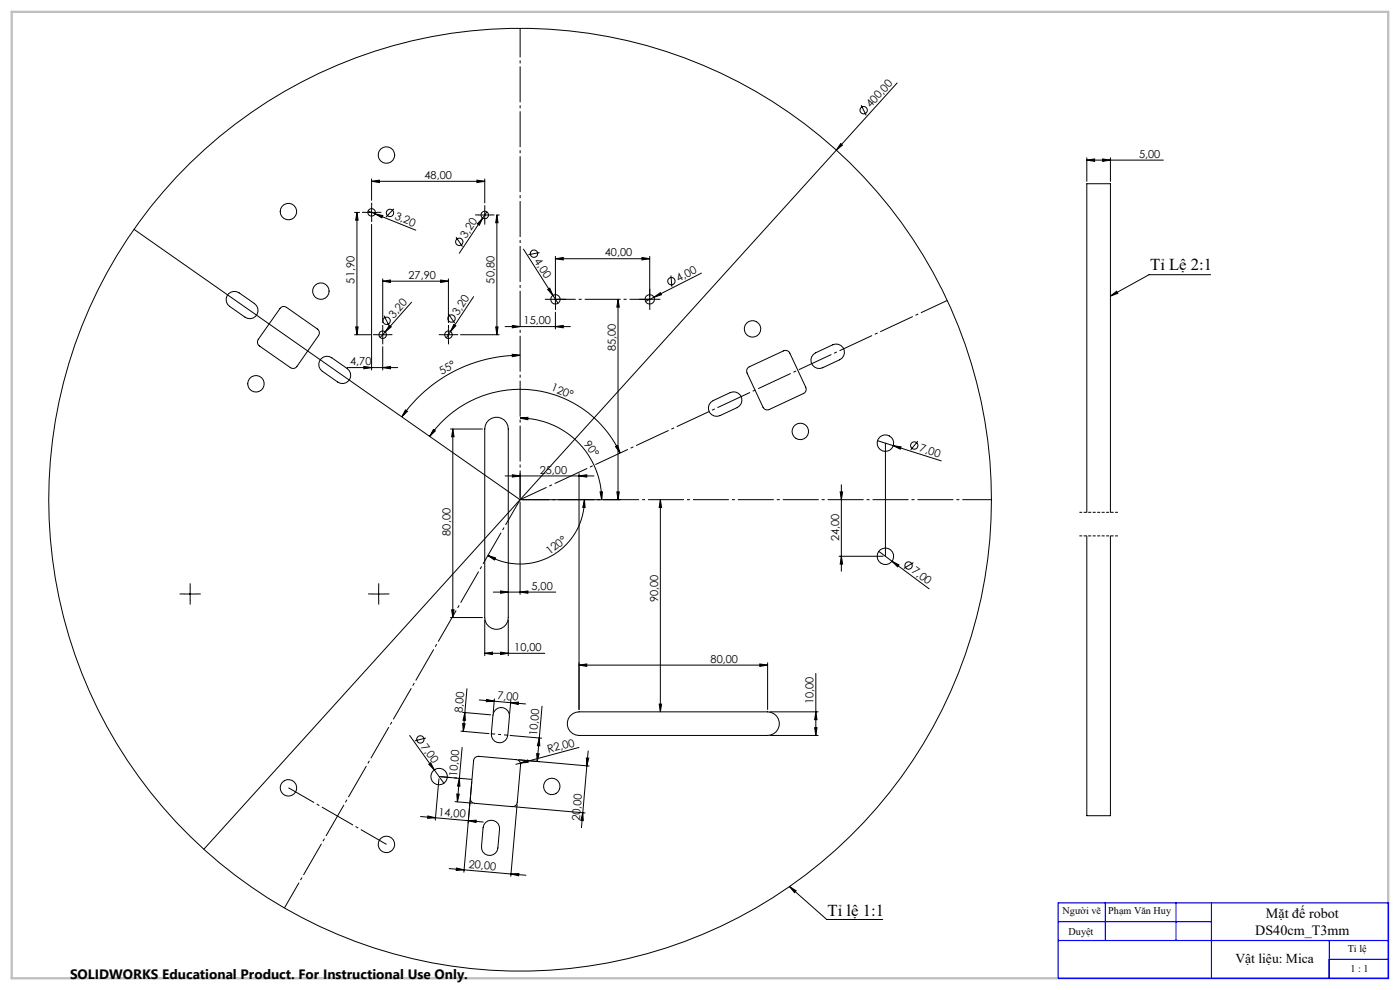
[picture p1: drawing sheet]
<svg xmlns="http://www.w3.org/2000/svg" width="594mm" height="420mm" viewBox="0 0 594 420" stroke-linecap="round" stroke-linejoin="round" font-family="sans-serif">
<g fill="none" stroke="#000" stroke-width=".42">
<path d="M380.6 35.2l-25.7 28.5M365.4 44.6l2.1 4.3M157.7 76.9l3.3-.5v1.1zM157.7 75.9v9.1M157.7 76.9h48M202.4 76.4l3.3 .5-3.3 .6zM205.7 75.9v10.2M354.9 63.7l-268.4 296.6M356.7 60.9l.7 .7-2.5 2.1zM461.1 67.9l3.3-.5v1.1zM461.1 66.9v10.1M461.1 67.9h32.5"/>
<path d="M467.8 67.4l3.3 .5-3.3 .6zM471.1 66.9v10.1M56.8 97.3l163.9 114.7M150.4 90.1h2.2M151.4 90.1l.5 3.3h-1zM151.4 90.1v51.9M155.2 90.1h5M156.2 89.5l20.2 8.2M157.7 95.2v61.8M157.7 87.6v5M159.1 90.7l3.3 .8-.4 .9zM167.1 88.6l-3.3 3.5"/>
<path d="M203.2 91.2h5M204.8 92.5l-1.4 3-.9-.5zM204.8 92.5l-9.9 14.9M205.7 88.7v5M206.6 89.9l-1.8 2.6M210.8 91.2h1M210.8 91.2l.5 3.3h-1zM210.8 91.2v50.8M162.4 119.3l3.3-.5v1zM162.4 118.3v18.6M162.4 119.3h27.9M187 118.8l3.3 .5-3.3 .5z"/>
<path d="M190.3 118.3v18.6M193.5 100.6l2.7 4M222.1 105.7l12.5 19.6M228.9 107.2l-4.7 .9M235.7 109.8l3.3-.6v1.1zM235.7 108.7v20.8M235.7 109.8h40M272.4 109.2l3.3 .6-3.3 .5zM275.7 108.7v20.8M284.7 116.9l.4 4.8M297.6 115.9l-23.7 12M513.6 116.5h-26.1l-16.4 9.1"/>
<path d="M96.9 124.6a3.6 3.6 0 0 1 4.6-.4l6.5 4.6a3.5 3.5 0 0 1 .9 4.9 3.5 3.5 0 0 1-4.9 .9l-6.6-4.6a3.5 3.5 0 0 1-.5-5.4zM119 130.6l1.1-.5 1.1 .1 13.5 9.4a2.02 2.02 0 0 1 .4 2.8l-9.1 13.1a1.96 1.96 0 0 1-2.8 .4l-13.1-9.1a2.04 2.04 0 0 1-.5-2.8zM150.9 138.7h1l-.5 3.3zM162.4 139.5v5M162.9 133.9l2.2 4.3M165.2 138l.8 .7-2.6 2.1zM174.6 128.2l-11.2 12.6M190.2 133.2l2.7 3.9M190.3 139.5v5M192.5 137.6l.9 .6-2.3 2.5zM200.9 125.9l-9.8 14.8M210.3 138.7h1l-.5 3.3z"/>
<path d="M214.3 138.6h27.7M217.4 138.1l3.3 .5-3.3 .5zM232.4 122.8l.9-.5 1.3 3zM233.2 127h5M234.6 125.3l2.1 3.4M235.7 138.6l3.3-.5v1zM235.7 132.5v7.1M262.2 127v85M262.2 127l.5 3.3h-1zM273.2 127h5M277.5 126.1l2.7-1.9 .4 .8zM471.1 125.6l2.7-2 .5 .8z"/>
<path d="M136.3 152.2a3.5 3.5 0 0 1 4.5-.4l6.5 4.6a3.5 3.5 0 0 1 .9 4.8 3.5 3.5 0 0 1-4.9 .9l-6.6-4.6a3.5 3.5 0 0 1-.4-5.3zM147.2 155.9h21.5M150.4 142h6.9M154.4 155.5l3.3 .4-3.3 .6zM159.9 142h5M162.4 155.9l3.3-.4v1zM162.4 147.1v9.9M163.4 140.8l-2.1 2.4M187.8 142h5M191.1 140.7l-1.7 2.7M195.4 142h16.4M217.3 150.3l3.4 .4-3.3 .6z"/>
<path d="M220.7 150.7a61.3 61.3 0 0 0-50.2 26.2M317.3 156.1l15.2-7.2a1.99 1.99 0 0 1 2.6 .9l6.8 14.5a1.97 1.97 0 0 1-1 2.7l-14.5 6.7a1.99 1.99 0 0 1-2.7-.9l-6.7-14.5-.2-1.2zM345.1 150.4l8.2-4.1a3.5 3.5 0 0 1 4.7 1.7 3.5 3.5 0 0 1-1.7 4.6l-7.3 3.4a3.5 3.5 0 0 1-4.3-1.2 3.5 3.5 0 0 1 .4-4.4zM172 173.9l.9 .6-2.4 2.4zM207.4 178.2a5 5 0 0 1 5.3-.7 5 5 0 0 1 3 4.5v80a5 5 0 0 1-5 5 5 5 0 0 1-5-5v-80l.7-2.7zM220.7 177.4l3.3-.4-.1 1.1zM220.7 177.4a34.6 34.6 0 0 1 34.6 34.6M301.6 170.7l8.2-4.1a3.5 3.5 0 0 1 4.7 1.6 3.5 3.5 0 0 1-1.7 4.7l-7.3 3.4a3.5 3.5 0 0 1-4.3-1.1 3.5 3.5 0 0 1 .4-4.5zM182.3 185.1a46.8 46.8 0 0 1 80.8 7.1M183.9 182.2l.8 .6-2.4 2.3zM191.1 182h13.6M192.1 182l.6 3.3h-1.1z"/>
<path d="M192.1 182v80M261.2 189.5l.9-.5 1 3.2zM372.3 187l27.1 8.5M375.7 188v48M379 189.1l3.3 .5-.3 1zM389.4 187.2l-3 3.7M214.3 201.9h37.7M217.4 201.4l3.3 .5-3.3 .5zM220.7 200.9v10.1M220.7 213v39.2M221.7 212h41.5M245.7 201.9l3.3-.5v1z"/>
<path d="M245.7 200.9v100.1M248 212l.2 3.3h-.9zM248 212a27.3 27.3 0 0 1-41 23.6M254.6 208.7h1l-.3 3.3zM261.7 208.7h1l-.5 3.3zM280.2 212l.5 3.3h-1zM280.2 212v90M356.5 208.7h1l-.5 3.3zM357 205.7v36.6M461.1 217.4v-139.5h10v139.5M207 235.6l3.2 1.1-.4 .9zM356 236h18.7"/>
<path d="M357 236l.5 3.3h-1zM372.9 233.9l5.6 4.2M378.5 238.1l2.9 1.6-.6 .8zM378.5 238.1l15.7 11.7M387.5 238.7l-4 2.5M461.1 227.4v118.7h10v-118.7M78.2 252h5M80.7 249.5v5M158.2 252h5M160.7 249.5v5M191.6 258.7h1.1l-.6 3.3zM209.3 251.2h26.5"/>
<path d="M212.4 250.7l3.3 .5-3.3 .5zM220.7 251.2l3.3-.5v1zM191.1 262h13.6M205.7 277.2l3.3-.5v1zM205.7 263v15.2M205.7 277.2h25.4M212.4 276.7l3.3 .5-3.3 .5zM215.7 263v15.2M198.1 292.2l-1.5 18.1M203.3 297l6.4 .5M206.4 296.7l3.3 .8-3.4 .2zM209.7 297.5l6.9 .6"/>
<path d="M209.8 296.5l-.5 5.8M216.6 298.1l6.4 .5M216.6 298.1l3.4-.2-.1 1zM216.7 297.1l-.5 5.8M230 299.6l-1.2 13.5M245.7 282.2l3.3-.5v1zM245.7 282.2h80M279.7 298.7h1l-.5 3.3zM322.4 281.7l3.3 .5-3.3 .5zM325.7 281.2v19.8M346.1 285.7v26.3M173.8 312l10.5 14.6"/>
<path d="M180.7 313.1l-4.7 1.2M195.5 310.2l12 1M196.1 317.1l-1.2 13.1M196.3 302.2l11.9 1.1M196.3 306.9l1 .1-.7 3.3zM197.2 302.3l.2 3.3h-.9zM210.2 301.2a3.5 3.5 0 0 1 3.9-.7 3.5 3.5 0 0 1 2 3.5l-.7 7.9a3.5 3.5 0 0 1-3.8 3.2 3.5 3.5 0 0 1-3.1-3.8l.7-8 .3-1.1zM216.4 312l13.4 1.2M227.7 319.7l1 .1-.8 3.3zM228.8 313.1l.2 3.3h-1zM228.8 313.1l-.9 10M241.9 303.7l2.4-1.5 1.4-.2h80a5 5 0 0 1 5 5 5 5 0 0 1-5 5h-80a5 5 0 0 1-4.6-2.9 5 5 0 0 1 .8-5.4z"/>
<path d="M245.6 317.1l-24.8 6.7M249.6 318.6l-.6 6.3M326.7 312h20.4M326.7 302h20.4M345.7 308.7h.9l-.5 3.3zM346.1 302l.5 3.3h-.9zM181.9 324.2l.8-.6 1.6 3zM184.3 326.6l4 5.7M186.2 330.5l-1.5 17.5M187.3 329.5l8.6 .8M193.8 336.8l1 .1-.7 3.3zM194.9 330.2l.2 3.3h-1z"/>
<path d="M194.9 330.2l-.8 10M199.5 339.6l-2.7 30.4M200.2 331.7l-1.6 17.5M201.4 321.6l.6-.5 1.1-.2 15.9 1.4a1.99 1.99 0 0 1 1.9 2.1l-1.4 16a1.99 1.99 0 0 1-2.2 1.8l-15.9-1.4a2 2 0 0 1-1.8-2.2l1.3-15.9zM220.1 322.4l29.9 2.6M220.8 323.8l3.1-1.4 .2 1zM220.8 323.8l-1.9 .5M248.8 321.6h1l-.8 3.3zM249 324.9l-1.7 19.9M178.4 346.4l6.4 .5M181.5 346.2l3.3 .7-3.4 .3zM184.8 346.9l20.2 1.8"/>
<path d="M193 340.1l7.4 .6M198.7 348.2l3.3-.2v1zM206 349a3.5 3.5 0 0 1 3.9-.7 3.5 3.5 0 0 1 2 3.5l-.7 7.9a3.5 3.5 0 0 1-3.7 3.2 3.5 3.5 0 0 1-3.2-3.8l.7-7.9 .3-1.2zM218.3 342.3l29.9 2.6M219.4 341.4l-2.7 30.4M247.3 344.8l-.6 6.3M247.3 344.8l.2 3.3h-1zM190.6 368.5l6.3 .5M193.6 368.2l3.3 .8-3.3 .3zM196.9 369l19.9 1.8M216.8 370.8l3.3-.2v1zM216.8 370.8l6.3 .5"/>
<path d="M335 376.1l15.8 14h23.7M335 376.1l2.8 1.8-.7 .8z"/>
<circle cx="366.5" cy="46.8" r="1.56"/>
<circle cx="164" cy="65.8" r="3.5"/>
<circle cx="122.4" cy="89.8" r="3.5"/>
<circle cx="157.7" cy="90.1" r="1.61"/>
<circle cx="165.5" cy="90.3" r="1.56"/>
<circle cx="205.7" cy="91.2" r="1.59"/>
<circle cx="194.9" cy="102.6" r="1.56"/>
<circle cx="226.6" cy="107.6" r="1.55"/>
<circle cx="284.9" cy="119.3" r="1.55"/>
<circle cx="136.1" cy="123.5" r="3.5"/>
<circle cx="164" cy="136.1" r="1.55"/>
<circle cx="191.6" cy="135.1" r="1.57"/>
<circle cx="235.7" cy="127" r="2.01"/>
<circle cx="275.7" cy="127" r="2.01"/>
<circle cx="319.3" cy="139.5" r="3.5"/>
<circle cx="162.4" cy="142" r="1.6"/>
<circle cx="190.3" cy="142" r="1.61"/>
<circle cx="108.6" cy="162.8" r="3.5"/>
<circle cx="339.6" cy="183" r="3.5"/>
<circle cx="375.7" cy="188" r="3.5"/>
<circle cx="387.9" cy="189" r="1.55"/>
<circle cx="220.7" cy="212" r="200"/>
<circle cx="375.7" cy="236" r="3.5"/>
<circle cx="385.5" cy="239.9" r="1.56"/>
<circle cx="178.4" cy="313.7" r="1.54"/>
<circle cx="122.4" cy="334.2" r="3.5"/>
<circle cx="186.3" cy="329.4" r="3.5"/>
<circle cx="234.1" cy="333.6" r="3.5"/>
<circle cx="164" cy="358.2" r="3.5"/>
</g>
<path d="M474.3 217.3h-16.3M474.3 227.3h-16.3" fill="none" stroke="#000" stroke-width=".42" stroke-dasharray="1.3 .6" stroke-dashoffset=".1" stroke-linecap="butt"/>
<g fill="none" stroke="#000" stroke-width=".42" stroke-dasharray="15.2 1.3 1.3 1.3" stroke-linecap="butt">
<path d="M155.2 90.1h-1.6M157.7 87.6v-1.6M157.7 92.6v1.6M160.2 90.1h1.6M203.2 91.2h-1.6M205.7 88.7v-1.6M205.7 93.7v1.6M208.2 91.2h1.6M162.4 139.5v-1.6M190.3 139.5v-1.6M233.2 127h-2M235.7 124.5v-2"/>
<path d="M235.7 129.5v2M238.2 127h2M273.2 127h-2M275.7 124.5v-2M275.7 129.5v2M278.2 127h2M159.9 142h-1.6M162.4 144.5v1.6M164.9 142h1.6M187.8 142h-1.6M190.3 144.5v1.6M192.8 142h1.6"/>
<path d="M78.2 252h-2M80.7 249.5v-2M80.7 254.5v2M83.2 252h2M158.2 252h-2M160.7 249.5v-2M160.7 254.5v2M163.2 252h2"/>
</g>
<path d="M220.7 212v-200M220.7 212l181.2-84.5M220.7 212h200M220.7 212l-100 173.2" fill="none" stroke="#000" stroke-width=".42" stroke-dasharray="15.2 1.3 1.3 1.3" stroke-dashoffset="2.9" stroke-linecap="butt"/>
<path d="M215.5 311.9l-7-.6" fill="none" stroke="#000" stroke-width=".42" stroke-dasharray="15.2 1.3 1.3 1.3" stroke-dashoffset="13.6" stroke-linecap="butt"/>
<path d="M122.4 334.2l41.6 24" fill="none" stroke="#000" stroke-width=".42" stroke-dasharray="15.2 1.3 1.3 1.3" stroke-dashoffset="2.7" stroke-linecap="butt"/>
<path d="M186.3 329.4l14 1.3" fill="none" stroke="#000" stroke-width=".42" stroke-dasharray="15.2 1.3 1.3 1.3" stroke-dashoffset="10.1" stroke-linecap="butt"/>
<path d="M235.7 127h40" fill="none" stroke="#000" stroke-width=".42" stroke-dasharray="15.2 1.3 1.3 1.3" stroke-dashoffset="6.7" stroke-linecap="butt"/>
<path d="M5 5h584v410h-584z" fill="none" stroke="#c0c0c0" stroke-width="1"/>
<path d="M449 399h140M449 383h140v32h-140zM449 391h65M469 383v16M499 383v16M514 383v32M564 399v16M564 407h25" fill="none" stroke="#00f" stroke-width=".5"/>
<g fill="#000">
<path d="M356.7 60.9l.7 .7-2.5 2.1zM159.1 90.7l3.3 .8-.4 .9zM204.8 92.5l-1.4 3-.9-.5zM232.4 122.8l.9-.5 1.3 3zM277.5 126.1l2.7-1.9 .4 .8zM165.2 138l.8 .7-2.6 2.1zM192.5 137.6l.9 .6-2.3 2.5zM379 189.1l3.3 .5-.3 1zM378.5 238.1l2.9 1.6-.6 .8zM181.9 324.2l.8-.6 1.6 3zM220.8 323.8l3.1-1.4 .2 1z"/>
<path d="M157.7 76.9l3.3-.5v1.1zM202.4 76.4l3.3 .5-3.3 .6zM162.4 119.3l3.3-.5v1zM187 118.8l3.3 .5-3.3 .5zM154.4 155.5l3.3 .4-3.3 .6zM162.4 155.9l3.3-.4v1zM205.7 277.2l3.3-.5v1zM212.4 276.7l3.3 .5-3.3 .5z"/>
<path d="M151.4 90.1l.5 3.3h-1zM150.9 138.7h1l-.5 3.3zM210.8 91.2l.5 3.3h-1zM210.3 138.7h1l-.5 3.3zM346.1 302l.5 3.3h-.9zM345.7 308.7h.9l-.5 3.3zM192.1 182l.6 3.3h-1.1zM191.6 258.7h1.1l-.6 3.3z"/>
<path d="M235.7 109.8l3.3-.6v1.1zM272.4 109.2l3.3 .6-3.3 .5zM217.4 201.4l3.3 .5-3.3 .5zM245.7 201.9l3.3-.5v1z"/>
<path d="M235.7 138.6l3.3-.5v1zM217.4 138.1l3.3 .5-3.3 .5zM220.7 251.2l3.3-.5v1zM212.4 250.7l3.3 .5-3.3 .5z"/>
<path d="M217.3 150.3l3.4 .4-3.3 .6zM172 173.9l.9 .6-2.4 2.4z"/>
<path d="M261.2 189.5l.9-.5 1 3.2zM183.9 182.2l.8 .6-2.4 2.3z"/>
<path d="M254.6 208.7h1l-.3 3.3zM220.7 177.4l3.3-.4-.1 1.1z"/>
<path d="M280.2 212l.5 3.3h-1zM279.7 298.7h1l-.5 3.3z"/>
<path d="M207 235.6l3.2 1.1-.4 .9zM248 212l.2 3.3h-.9z"/>
<path d="M357 236l.5 3.3h-1zM356.5 208.7h1l-.5 3.3zM261.7 208.7h1l-.5 3.3zM262.2 127l.5 3.3h-1z"/>
<path d="M206.4 296.7l3.3 .8-3.4 .2zM216.6 298.1l3.4-.2-.1 1z"/>
<path d="M322.4 281.7l3.3 .5-3.3 .5zM245.7 282.2l3.3-.5v1zM467.8 67.4l3.3 .5-3.3 .6zM461.1 67.9l3.3-.5v1.1z"/>
<path d="M194.9 330.2l.2 3.3h-1zM193.8 336.8l1 .1-.7 3.3zM228.8 313.1l.2 3.3h-1zM227.7 319.7l1 .1-.8 3.3z"/>
<path d="M248.8 321.6h1l-.8 3.3zM247.3 344.8l.2 3.3h-1zM197.2 302.3l.2 3.3h-.9zM196.3 306.9l1 .1-.7 3.3z"/>
<path d="M181.5 346.2l3.3 .7-3.4 .3zM198.7 348.2l3.3-.2v1z"/>
<path d="M216.8 370.8l3.3-.2v1zM193.6 368.2l3.3 .8-3.3 .3z"/>
<path d="M335 376.1l2.8 1.8-.7 .8zM471.1 125.6l2.7-2 .5 .8z"/>
</g>
<g font-size="7.1">
<text x="488" y="114.7">Tỉ Lệ 2:1</text>
<text x="351.2" y="388.5">Tỉ lệ 1:1</text>
</g>
<g font-size="6">
<text x="537.1" y="389.5">Mặt đế robot</text>
<text x="532.6" y="396.5">DS40cm_T3mm</text>
</g>
<g font-size="5.8">
<text x="524.2" y="408.4">Vật liệu: Mica</text>
<text x="29.7" y="415.3">SOLIDWORKS Educational Product. For Instructional Use Only.</text>
</g>
<g font-size="4.7">
<text x="369.4" y="46" transform="rotate(-48 369.4 46)">400,00</text>
<text x="483.3" y="66.9">5,00</text>
<text x="180.1" y="75.9">48,00</text>
<text x="167.2" y="92.9" transform="rotate(22 167.2 92.9)">3,20</text>
<text x="197.7" y="101.4" transform="rotate(-56 197.7 101.4)">3,20</text>
<text x="226.5" y="110.7" transform="rotate(57 226.5 110.7)">4,00</text>
<text x="256.6" y="108.7">40,00</text>
<text x="173.3" y="118.3">27,90</text>
<text x="287.9" y="119.6" transform="rotate(-27 287.9 119.6)">4,00</text>
<text x="150.4" y="120.3" transform="rotate(-90 150.4 120.3)">51,90</text>
<text x="209.8" y="120.3" transform="rotate(-90 209.8 120.3)">50,80</text>
<text x="167" y="135.3" transform="rotate(-48 167 135.3)">3,20</text>
<text x="194.4" y="133.9" transform="rotate(-57 194.4 133.9)">3,20</text>
<text x="222.2" y="137.5">15,00</text>
<text x="261.2" y="149" transform="rotate(-90 261.2 149)">85,00</text>
<text x="148.6" y="154.9">4,70</text>
<text x="187.4" y="159.2" transform="rotate(-29 187.4 159.2)">55°</text>
<text x="233.5" y="165.6" transform="rotate(21 233.5 165.6)">120°</text>
<text x="247.6" y="188.4" transform="rotate(54 247.6 188.4)">90°</text>
<text x="389.9" y="191.4" transform="rotate(18 389.9 191.4)">7,00</text>
<text x="229" y="200.9">25,00</text>
<text x="191.1" y="227.3" transform="rotate(-90 191.1 227.3)">80,00</text>
<text x="356" y="229.7" transform="rotate(-90 356 229.7)">24,00</text>
<text x="233.2" y="235.6" transform="rotate(-38 233.2 235.6)">120°</text>
<text x="386.6" y="242.8" transform="rotate(37 386.6 242.8)">7,00</text>
<text x="225.5" y="250.2">5,00</text>
<text x="279.2" y="255.6" transform="rotate(-90 279.2 255.6)">90,00</text>
<text x="218.2" y="276.1">10,00</text>
<text x="301.5" y="281.2">80,00</text>
<text x="210.9" y="296.6" transform="rotate(5 210.9 296.6)">7,00</text>
<text x="345.2" y="298.6" transform="rotate(-90 345.2 298.6)">10,00</text>
<text x="196.2" y="302.4" transform="rotate(-85 196.2 302.4)">8,00</text>
<text x="178.5" y="316.8" transform="rotate(54 178.5 316.8)">7,00</text>
<text x="227.9" y="312.4" transform="rotate(-85 227.9 312.4)">10,00</text>
<text x="232.7" y="319.5" transform="rotate(-15 232.7 319.5)">R2,00</text>
<text x="194" y="329.8" transform="rotate(-85 194 329.8)">10,00</text>
<text x="185.9" y="346" transform="rotate(5 185.9 346)">14,00</text>
<text x="246" y="348.2" transform="rotate(-85 246 348.2)">20,00</text>
<text x="198.8" y="368.2" transform="rotate(5 198.8 368.2)">20,00</text>
</g>
<g font-size="4.3">
<text x="450.9" y="387.9">Người vẽ</text>
<text x="470.2" y="387.9">Phạm Văn Huy</text>
<text x="453.4" y="396.5">Duyệt</text>
<text x="571.8" y="403.9">Tỉ lệ</text>
<text x="573" y="412.2">1 : 1</text>
</g>
</svg>
